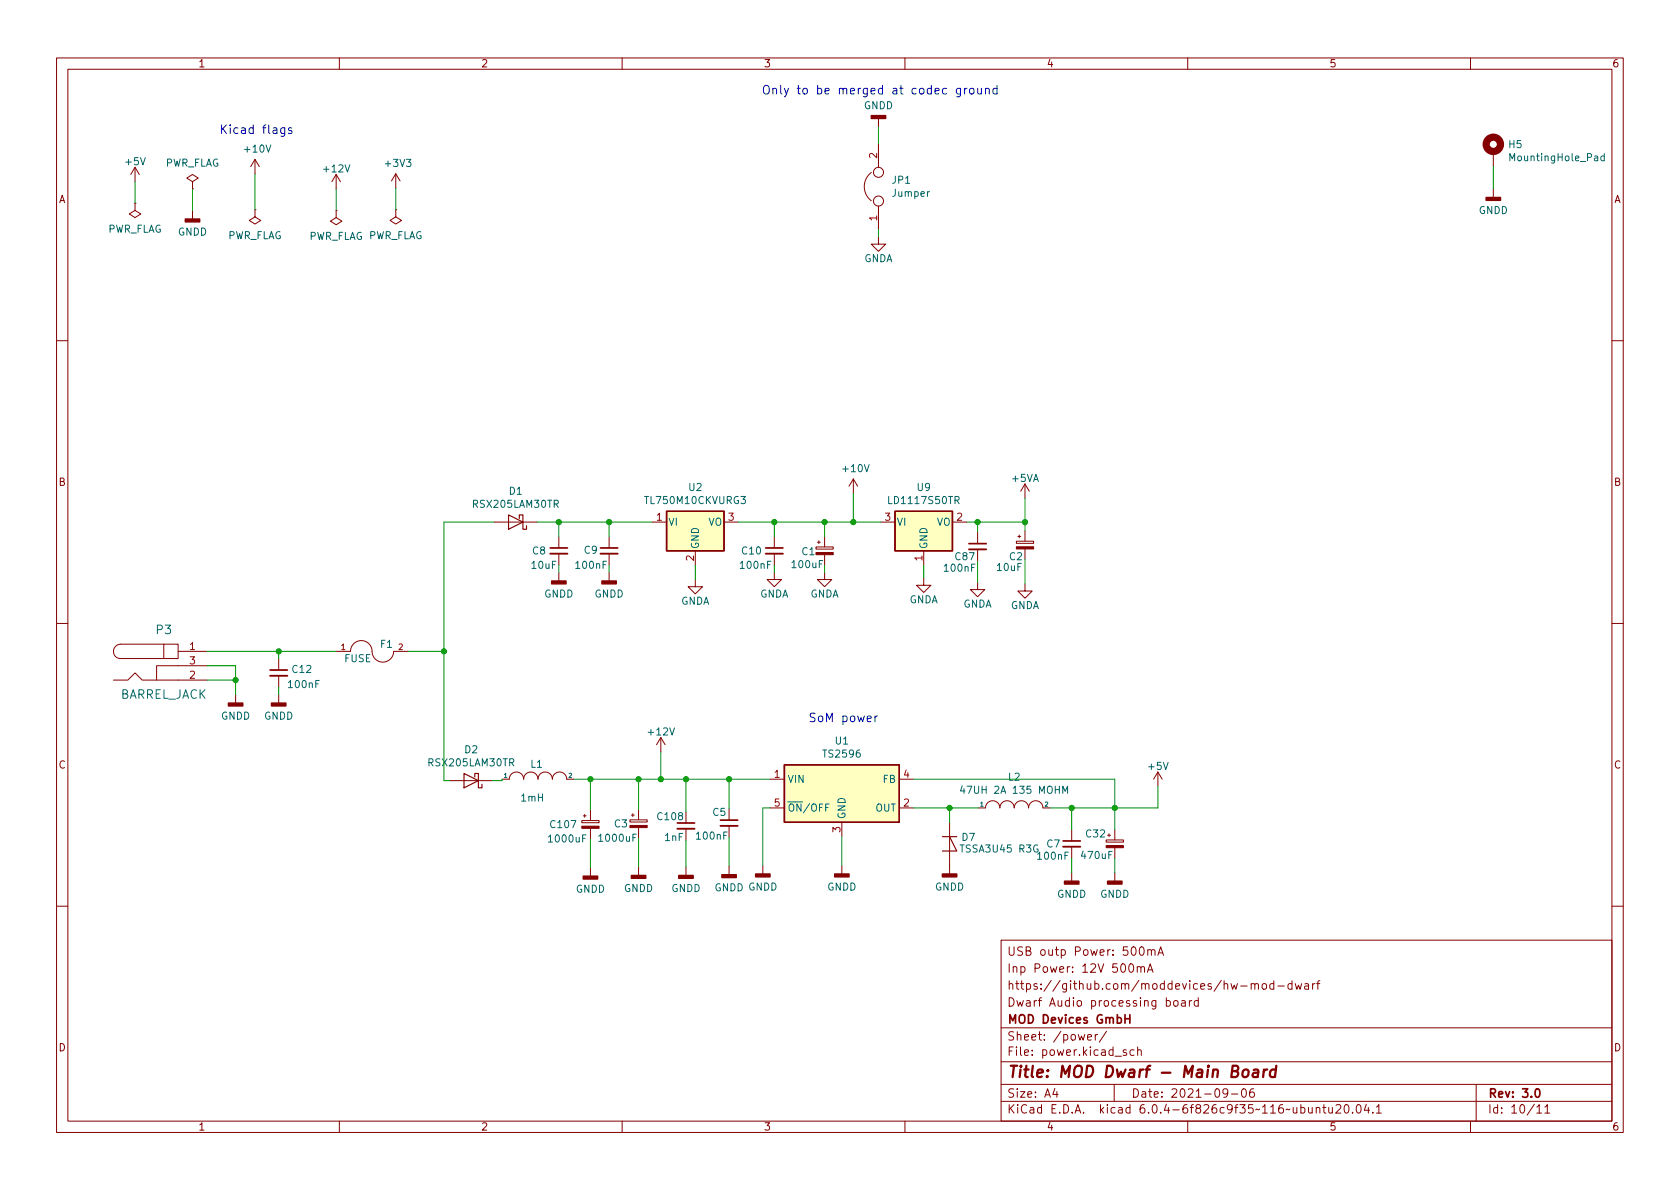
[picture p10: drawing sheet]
<svg xmlns="http://www.w3.org/2000/svg" width="297mm" height="210mm" viewBox="0 0 297 210" stroke-linecap="round" stroke-linejoin="round" font-family="sans-serif">
<g fill="none" stroke="#840000" stroke-width=".18">
<path d="M10 10.2h277v190.1h-277zM12 12.2h273v186.1h-273zM60 10.2v2M110 10.2v2M160 10.2v2M210 10.2v2M260 10.2v2M23.9 35.9v1.3l1 .6-1 .7-1-.7 1-.6M23.9 35.9h.1M23.9 29.6l-.8 1.3M23.9 29.6v2.5M23.9 29.6l.7 1.3"/>
<path d="M34 32.1l1.1-.6-1.1-.6-1 .6 1 .6v1.3M34 33.4h.1M34 37.2v1.5M45.1 37.1v1.2l1 .7-1 .6-1-.6 1-.7M45.1 37.1h.1M45.1 28.2l-.8 1.3M45.1 28.2v2.5M45.1 28.2l.7 1.3M59.4 37.2v1.3l1.1 .6-1.1 .6-1-.6 1-.6M59.4 37.2h.1M59.4 30.9l-.7 1.2M59.4 30.9v2.5"/>
<path d="M59.4 30.9l.8 1.2M70 37.1v1.2l1 .7-1 .6-1-.6 1-.7M70 37.1h.1M70 30.7l-.8 1.3M70 30.7v2.6M70 30.7l.7 1.3M154.1 30.5a3.1 3.1 0 0 0 0 5M155.3 20.9v1.6M155.3 25.4v4.2M155.3 36.4v4.2M264 26.8v2.5M264 33.4v1.5"/>
<path d="M155.3 41.9v1.3h1.3l-1.3 1.2-1.2-1.2h1.2M10 60.2h2M285 60.2h2M87.4 92.3h7.6M98.8 94.9v2M98.8 97.9v2M107.7 94.9v2M107.7 97.9v2M115.3 92.3h2.6M122.9 97.4v2.5M128 92.3h2.6M136.9 94.9v2"/>
<path d="M136.9 97.9v2M144.3 96.7h3v.4h-3zM144.5 95.9h.5M144.8 95.6v.5M145.8 94.9v1.8M145.8 98.1v1.8M150.9 84.7l-.8 1.3M150.9 84.7v2.5M150.9 84.7l.7 1.3M155.7 92.3h2.5M163.3 97.4v2.5M168.4 92.3h2.5"/>
<path d="M172.8 94.1v2M172.8 97.1v2.1M179.7 95.7h3.1v.4h-3.1zM180 94.9h.5M180.2 94.6v.5M181.2 85.6l-.7 1.3M181.2 85.6v2.5M181.2 93.8v1.9M181.2 97.1v1.8M181.2 85.6l.8 1.3M10 110.2h2M29 113.9h2.5v2.6h-2.5z"/>
<path d="M29 113.9h-7.7a1.27 1.27 0 0 0-1.2 1.3 1.27 1.27 0 0 0 1.2 1.3h7.7M31.5 115.2h5.1M36.6 117.7h-8.9v2.6M49.3 116.5v2M49.3 119.5v2M59.4 115.2h2.6a1.93 1.93 0 0 1 2.1-1.9 1.93 1.93 0 0 1 1.7 2.2 1.91 1.91 0 0 0 2.1 1.6 1.91 1.91 0 0 0 1.7-1.9h2.5M98.8 101.2v1.5M107.7 101.2v1.5M122.9 102.5v1.3h1.3l-1.3 1.2-1.2-1.2h1.2M136.9 101.2v1.3h1.3l-1.3 1.3-1.3-1.3h1.3M145.8 101.2v1.3h1.3l-1.3 1.3-1.3-1.3h1.3M163.3 102.2v1.3h1.3l-1.3 1.3-1.2-1.3h1.2"/>
<path d="M172.8 103v1.3h1.3l-1.3 1.2-1.2-1.2h1.2M181.2 103.2v1.3h1.3l-1.3 1.3-1.2-1.3h1.2M285 110.2h2M20.1 120.3h2.5l1.3-1.3 1.2 1.3h11.5M41.7 122.8v1.5M49.3 122.8v1.5M79.5 138h7.6M88.8 137.8h1.2a1.27 1.27 0 0 1 1.3-1.3 1.27 1.27 0 0 1 1.3 1.3 1.27 1.27 0 0 1 1.3-1.3 1.27 1.27 0 0 1 1.2 1.3 1.27 1.27 0 0 1 1.3-1.3 1.27 1.27 0 0 1 1.3 1.3 1.27 1.27 0 0 1 1.2-1.3 1.27 1.27 0 0 1 1.3 1.3h1.3M116.8 130.4l-.7 1.3M116.8 130.4v2.6M116.8 130.4l.8 1.3M136.1 137.8h2.6"/>
<path d="M159 137.8h2.5M204.7 136.5l-.7 1.3M204.7 136.5v2.6M204.7 136.5l.8 1.3M102.9 145.1h3v.4h-3zM103.1 144.3h.5M103.4 144v.5M104.4 143.3v1.8M104.4 146.5v1.8M104.4 153.4v1.5M111.4 145h3v.4h-3zM111.6 144.1h.5"/>
<path d="M111.9 143.9v.5M112.9 143.1v1.9M112.9 146.3v1.9M112.9 153.3v1.5M121.3 143.5v2M121.3 146.6v2M121.3 153.3v1.5M128.9 143v2M128.9 146v2.1M128.9 153.2v1.5M134.9 153v1.6M136.1 142.9h2.6"/>
<path d="M148.8 145.4v2.5M148.8 153v1.6M159 142.9h2.5M167.9 145.4v9.2M173 142.9h1.2a1.27 1.27 0 0 1 1.3-1.3 1.27 1.27 0 0 1 1.3 1.3 1.27 1.27 0 0 1 1.3-1.3 1.27 1.27 0 0 1 1.2 1.3 1.27 1.27 0 0 1 1.3-1.3 1.27 1.27 0 0 1 1.3 1.3 1.27 1.27 0 0 1 1.2-1.3 1.27 1.27 0 0 1 1.3 1.3h1.3M189.5 146.7v2M189.5 149.7v2.1M189.5 154.3v1.5M195.6 148.5h3v.4h-3zM195.8 147.7h.5M196.1 147.4v.5M197.1 146.7v1.8"/>
<path d="M197.1 149.9v1.9M197.1 154.3v1.5M10 160.2h2M177 166.3h108v32h-108zM199.7 170.6l.2-.2a.81 .81 0 0 1 .6 .7 .81 .81 0 0 1-.3 .8h-.1a.81 .81 0 0 1-.4-1.3zM201.1 171.1l.2-.2 .3 .1 .1 .9M201.1 170.9v1M201.6 167.6l.2-.2a.81 .81 0 0 1 .6 .7 .81 .81 0 0 1-.3 .8h-.2a.81 .81 0 0 1-.3-1.3zM201.7 171.1l.2-.2 .4 .1 .1 .9M202.9 171.9l.5-1.5 .5 1.5M202.9 168.1l.2-.2 .4 .1 .1 .9M202.9 167.9v1"/>
<path d="M203 171.5h.7M203.6 168.1l.2-.2 .3 .1 .1 .9M204.7 168.9l.5-1.5 .5 1.5M204.9 168.5h.7M206.2 177l.4-.1 .3 .3v.4l-.1 .3h-.6M207.6 177l.4-.1 .3 .3v.4l-.3 .3h-.4l-.1-.3v-.4zM208.9 177h.6l.1 .9M209.6 177.3l-.5 .1a.29 .29 0 0 0-.2 .2 .29 .29 0 0 0 .2 .3h.5M210.3 176.9v1M210.7 176.9l-.3 .1-.1 .2M211.9 177l-.5-.1-.3 .3v.4l.2 .3h.6M211.9 176.4v1.5"/>
<path d="M221.2 174.1l.2-.2 .4 .1 .1 .9M221.2 173.9v1M221.9 174.1l.2-.2 .3 .1 .1 .9M223.3 174l.3-.1 .3 .3v.4l-.3 .3h-.3l-.2-.3v-.4zM225.2 174l-.4-.1-.3 .3v.4l.1 .3h.6M225.2 173.4v1.5M225.9 174.4h1.2M228.4 174l-.4-.1-.3 .3v.4l.2 .3h.5M228.4 173.4v1.5M229 173.9l.3 1 .3-.7 .3 .7 .2-1M230.7 174h.6l.1 .9M231.4 174.3l-.5 .1a.29 .29 0 0 0-.3 .2 .29 .29 0 0 0 .3 .3h.5"/>
<path d="M232.1 173.9v1M232.5 173.9l-.3 .1-.1 .2M232.8 173.9h.6M233.4 173.4l-.4 .2v1.3M285 160.2h2M60 198.3v2M110 198.3v2M160 198.3v2M177 194.8h108M177 191.8h108M177 187.8h108M177 181.8h108"/>
<path d="M186.5 192.5l-.4 1h1M186.9 193v1M192.3 183.4l.7-.1-.1-.3-.4-.1-.2 .2 .1 .8h.5M193.6 182.9v1M194.1 182.9l-.3 .1-.2 .2M195.6 182.4l-1.2 1.9M197 191.8v3M199.1 185.7l-.3-.1-.2 .2v.3l.5 .1v.4h-.5M200.5 185.7l-.4-.1-.3 .3v.4l.1 .3h.6M201.1 185.8l.3-.2 .3 .1 .1 .9M201.1 185.1v1.5M210 198.3v2"/>
<path d="M217.1 193.2l-.3 .3h-.3l-.3-.3 .2-.6 .4-.1 .2 .2a.99 .99 0 0 1-.4 1.3h-.2M217.7 193.5h1.2M219.7 192.6l.2-.1a.81 .81 0 0 1 .5 .7 .81 .81 0 0 1-.3 .8h-.1a.81 .81 0 0 1-.6-.6 .81 .81 0 0 1 .3-.8zM221.6 192.5a.59 .59 0 0 0-.7 .7v.5l.2 .3h.4l.2-.1 .1-.5-.2-.2-.4-.1-.3 .3M232.7 196l.2-.2 .4 .1 .1 .9M232.7 195.8v1M233.9 195.8h.5M234.1 195.3v1.3l.3 .2M234.9 195.8l.1 1h.4l.2-.1M235.6 195.8v1M236.2 195.5l.6-.2 .2 .2 .1 .3-1 1h1M237.8 195.5l.2-.2a.81 .81 0 0 1 .6 .7 .81 .81 0 0 1-.3 .8h-.2a.81 .81 0 0 1-.3-1.3z"/>
<path d="M239.1 196.7v.1M240 195.4l.1-.1a.81 .81 0 0 1 .6 .7 .81 .81 0 0 1-.3 .8h-.1a.81 .81 0 0 1-.6-.6 .81 .81 0 0 1 .3-.8zM241.6 195.3l-.4 1h.9M241.9 195.8v1M242.7 196.7v.1M243.4 195.8l.4-.5v1.5M243.4 196.8h.8M260 198.3v2M261 191.8v6.5M271.7 195.8l.5-.5v1.5M271.7 196.8h.9M273.1 195.8l.5-.5v1.5"/>
<path d="M273.1 196.8h.9"/>
<circle cx="155.3" cy="35.6" r=".89"/>
<circle cx="155.3" cy="30.5" r=".89"/>
</g>
<path d="M97.3 96.9h3M106.2 96.9h3M135.4 96.9h3M171.3 96.1h3.1M47.8 118.5h3M119.8 145.5h3M127.4 145h3M188 148.7h3M198.9 179.4v1.5M199.8 179.4v1.5M198.9 180.1h.9M271.6 192.6l.2-.1a.82 .82 0 0 1 .6 .7 .82 .82 0 0 1-.3 .8h-.2a.81 .81 0 0 1-.6-.6 .81 .81 0 0 1 .3-.8z" fill="none" stroke="#840000" stroke-width=".3"/>
<path d="M219.8 189.3a.52 .52 0 0 1 .6-.2 .52 .52 0 0 1 .4 .4l-.1 .6a.55 .55 0 0 1-.5 .4 .55 .55 0 0 1-.5-.4zM221.7 189.2l.2-.1 .5 .1v1.3M222.5 189.6l-.7 .1a.4 .4 0 0 0-.3 .3 .4 .4 0 0 0 .2 .5l.7-.1M223.5 189.1l-.2 1.4M224.1 189.1l-.4 .1-.3 .3M225.6 189.2a.66 .66 0 0 0-1 .3l-.1 .6 .2 .3 .1 .1 .6-.1M225.7 188.5l-.3 2" fill="none" stroke="#840000" stroke-width=".4"/>
<g fill="#ffffc2" stroke="#ffffc2" stroke-width=".18">
<path d="M158.2 90.4h10.2v7h-10.2z"/>
<path d="M138.7 135.2h20.3v10.2h-20.3z"/>
<path d="M117.9 90.4h10.1v7h-10.1z"/>
</g>
<path d="M117.9 90.4h10.1v7h-10.1zM158.2 90.4h10.2v7h-10.2zM138.7 135.2h20.3v10.2h-20.3z" fill="none" stroke="#840000" stroke-width=".25"/>
<g fill="#840000" stroke="#840000" stroke-width=".25">
<path d="M154.1 20.4h2.5v.5h-2.5z"/>
<path d="M262.8 34.9h2.5v.5h-2.5z"/>
<path d="M111.6 154.8h2.6v.5h-2.6z"/>
<path d="M133.6 154.6h2.5v.5h-2.5z"/>
<path d="M147.6 154.6h2.5v.5h-2.5z"/>
<path d="M120 154.8h2.6v.5h-2.6z"/>
<path d="M32.8 38.7h2.5v.5h-2.5z"/>
<path d="M103.1 154.9h2.6v.5h-2.6z"/>
<path d="M106.4 102.7h2.6v.5h-2.6z"/>
<path d="M188.2 155.8h2.6v.5h-2.6z"/>
<path d="M97.5 102.7h2.6v.5h-2.6z"/>
<path d="M40.4 124.3h2.5v.5h-2.5z"/>
<path d="M48 124.3h2.5v.5h-2.5z"/>
<path d="M195.8 155.8h2.6v.5h-2.6z"/>
<path d="M166.6 154.6h2.6v.5h-2.6z"/>
<path d="M127.6 154.7h2.6v.5h-2.6z"/>
</g>
<circle cx="264" cy="25.5" r="1.27" fill="none" stroke="#840000" stroke-width="1.3"/>
<path d="M283.6 27.6h-.3l-.3 .2 .2 .6h.4M283.6 27.2v1.2M170.1 139l-.3 .9h.8M187.9 140.3v-1.3l.4 .9 .5-.9v1.3" fill="none" stroke="#006464" stroke-width=".18"/>
<g fill="#840000" stroke="#840000" stroke-width=".18">
<path d="M144.3 97.7h3v.4h-3z"/>
<path d="M179.7 96.7h3.1v.4h-3.1z"/>
<path d="M102.9 146.1h3v.4h-3z"/>
<path d="M111.4 146h3v.3h-3z"/>
<path d="M195.6 149.5h3v.4h-3z"/>
</g>
<path d="M89.9 91.1l2.6 1.2-2.6 1.3zM91.8 91.7v-.6h.7v2.5h.6v-.6M82 136.8l2.6 1.2-2.6 1.3zM83.9 137.4v-.6h.7v2.5h.6v-.6M166.6 147.9h2.6M167.9 147.9l1.3 2.6h-2.6" fill="none" stroke="#840000" stroke-width=".2"/>
<path d="M97.3 97.9h3M106.2 97.9h3M135.4 97.9h3M171.3 97.1h3.1M47.8 119.5h3M119.8 146.6h3M127.4 146h3M188 149.7h3" fill="none" stroke="#840000" stroke-width=".33"/>
<g fill="none" stroke="#0000c2" stroke-width=".18">
<path d="M169.8 15.6v1.2l-.3 .3h-.3M169.8 15.7l-.4-.1-.3 .3v.4l.1 .3h.6M170.5 15.6v1M171 15.6l-.3 .1-.2 .2M171.6 15.7l.3-.1 .3 .3v.4l-.3 .3h-.3l-.2-.3v-.4zM172.9 15.6v1h.4l.2-.1M173.5 15.6v1M174.2 15.8l.3-.2 .3 .1 .1 .9M174.2 15.6v1M176.3 15.7l-.5-.1-.2 .3v.4l.1 .3h.6M176.3 15.1v1.5M50.3 22.6v1.2l-.2 .3-.4-.1"/>
<path d="M50.3 22.7l-.4-.1-.3 .3v.4l.2 .2h.5M51.6 22.7l-.4-.1-.2 .2 .1 .2 .5 .2v.3h-.6M154.7 126.6v1M155.1 126.6l-.2 .1-.2 .2"/>
</g>
<g fill="none" stroke="#009600" stroke-width=".18">
<path d="M23.9 32.1v3.8M34 33.4v3.8M45.1 30.7v6.4M59.4 33.4v3.8M70 33.3v3.8M155.3 22.5v2.9M264 29.3v4.1M155.3 40.6v1.3M87.4 92.3h-8.9v45.7h1M95 92.3h20.3M98.8 92.3v2.6M98.8 99.9v1.3"/>
<path d="M107.7 92.3v2.6M107.7 99.9v1.3M122.9 99.9v2.6M130.6 92.3h25.1M136.9 92.3v2.6M136.9 99.9v1.3M145.8 92.3v2.6M145.8 99.9v1.3M150.9 87.2v5.1M163.3 99.9v2.3M170.9 92.3h10.3M172.8 92.3v1.8"/>
<path d="M172.8 99.2v3.8M181.2 88.1v5.7M181.2 98.9v4.3M36.6 117.7h5.1v5.1M36.6 115.2h22.8M49.3 115.2v1.3M72.1 115.2h6.4M36.6 120.3h5.1M49.3 121.5v1.3M88.8 137.8v.2h-1.7M101.5 137.8h34.6M104.4 137.8v5.5"/>
<path d="M112.9 137.8v5.3M116.8 133v4.8M121.3 137.8v5.7M128.9 137.8v5.2M161.5 137.8h35.6v8.9M204.7 139.1v3.8h-19M104.4 148.3v5.1M112.9 148.2v5.1M121.3 148.6v4.7M128.9 148.1v5.1M136.1 142.9h-1.2v10.1M148.8 147.9v5.1"/>
<path d="M161.5 142.9h11.5M167.9 142.9v2.5M189.5 142.9v3.8M189.5 151.8v2.5M197.1 151.8v2.5"/>
</g>
<g fill="#009600" stroke="#009600" stroke-width=".18">
<circle cx="197.1" cy="142.9" r=".46"/>
<circle cx="189.5" cy="142.9" r=".46"/>
<circle cx="167.9" cy="142.9" r=".46"/>
<circle cx="107.7" cy="92.3" r=".46"/>
<circle cx="78.5" cy="115.2" r=".46"/>
<circle cx="41.7" cy="120.3" r=".46"/>
<circle cx="49.3" cy="115.2" r=".46"/>
<circle cx="98.8" cy="92.3" r=".46"/>
<circle cx="121.3" cy="137.8" r=".46"/>
<circle cx="104.4" cy="137.8" r=".46"/>
<circle cx="172.8" cy="92.3" r=".46"/>
<circle cx="145.8" cy="92.3" r=".46"/>
<circle cx="150.9" cy="92.3" r=".46"/>
<circle cx="181.2" cy="92.3" r=".46"/>
<circle cx="116.8" cy="137.8" r=".46"/>
<circle cx="128.9" cy="137.8" r=".46"/>
<circle cx="112.9" cy="137.8" r=".46"/>
<circle cx="136.9" cy="92.3" r=".46"/>
</g>
<text font-size="2.8" fill="#840000" x="178" y="190.6">Title: MOD Dwarf - Main Board</text>
<g font-size="2.1" fill="#0000c2">
<text x="134.6" y="16.7">Only to be merged at codec ground</text>
<text x="38.7" y="23.7">Kicad flags</text>
<text x="142.9" y="127.7">SoM power</text>
</g>
<g font-size="2.1" fill="#006464">
<text x="27.7" y="112.1">P3</text>
<text x="21.1" y="123.6">BARREL_JACK</text>
</g>
<g font-size="2.1" fill="#840000">
<text x="178" y="172">Inp Power: 12V 500mA</text>
<text x="178" y="169">USB outp Power: 500mA</text>
<text x="178" y="178">Dwarf Audio processing board</text>
<text x="178" y="175">https://github.com/moddevices/hw-mod-dwarf</text>
<text x="178" y="184">Sheet: /power/</text>
<text x="178" y="181">MOD Devices GmbH</text>
<text x="178" y="186.7">File: power.kicad_sch</text>
<text x="178" y="196.9">KiCad E.D.A. kicad 6.0.4-6f826c9f35~116~ubuntu20.04.1</text>
<text x="178" y="194.1">Size: A4</text>
<text x="200" y="194.1">Date: 2021-09-06</text>
<text x="263" y="194.1">Rev: 3.0</text>
<text x="263" y="196.9">Id: 10/11</text>
</g>
<g font-size="1.8" fill="#840000">
<text x="35" y="11.9">1</text>
<text x="85" y="11.9">2</text>
<text x="135" y="11.9">3</text>
<text x="185" y="11.9">4</text>
<text x="235" y="11.9">5</text>
<text x="285" y="11.9">6</text>
<text x="10.3" y="35.9">A</text>
<text x="285.3" y="35.9">A</text>
<text x="10.3" y="85.9">B</text>
<text x="285.3" y="85.9">B</text>
<text x="10.3" y="135.9">C</text>
<text x="285.3" y="135.9">C</text>
<text x="10.3" y="185.9">D</text>
<text x="285.3" y="185.9">D</text>
<text x="35" y="199.9">1</text>
<text x="85" y="199.9">2</text>
<text x="135" y="199.9">3</text>
<text x="185" y="199.9">4</text>
<text x="235" y="199.9">5</text>
<text x="285" y="199.9">6</text>
</g>
<g font-size="1.8" fill="#006464">
<text x="152.7" y="19.3">GNDD</text>
<text x="22.3" y="29.2">+5V</text>
<text x="29.1" y="29.5">PWR_FLAG</text>
<text x="43.4" y="27">+10V</text>
<text x="68.3" y="29.5">+3V3</text>
<text x="266.8" y="26.2">H5</text>
<text x="267.3" y="28.5">MountingHole_Pad</text>
<text x="57.3" y="30.5">+12V</text>
<text x="157.8" y="32.5">JP1</text>
<text x="157.9" y="34.8">Jumper</text>
<text x="18.9" y="41.1">PWR_FLAG</text>
<text x="31.4" y="41.7">GNDD</text>
<text x="261.4" y="37.8">GNDD</text>
<text x="40.1" y="42.3">PWR_FLAG</text>
<text x="54.5" y="42.4">PWR_FLAG PWR_FLAG</text>
<text x="152.7" y="46.3">GNDA</text>
<text x="149.2" y="83.5">+10V</text>
<text x="83.8" y="89.8">RSX205LAM30TR</text>
<text x="90.1" y="87.5">D1</text>
<text x="114.3" y="89.1">TL750M10CKVURG3</text>
<text x="121.8" y="86.8">U2</text>
<text x="157.4" y="89.1">LD1117S50TR</text>
<text x="162.2" y="86.8">U9</text>
<text x="179" y="85.2">+5VA</text>
<text x="118.1" y="93">VI</text>
<text x="125.2" y="93">VO</text>
<text x="158.5" y="93">VI</text>
<text x="165.6" y="93">VO</text>
<text x="94.1" y="100.6">10uF</text>
<text x="94.2" y="98">C8</text>
<text x="101.9" y="100.6">100nF</text>
<text x="103.3" y="97.9">C9</text>
<text x="123.6" y="97.1" transform="rotate(-90 123.6 97.1)">GND</text>
<text x="131" y="100.6">100nF</text>
<text x="131.2" y="98">C10</text>
<text x="140.2" y="100.5">100uF</text>
<text x="141.8" y="98.2">C1</text>
<text x="164" y="97.1" transform="rotate(-90 164 97.1)">GND</text>
<text x="167.1" y="101.1">100nF</text>
<text x="169" y="99.1">C87</text>
<text x="176.4" y="101">10uF</text>
<text x="178.5" y="99.1">C2</text>
<text x="96.2" y="105.7">GNDD</text>
<text x="105.1" y="105.7">GNDD</text>
<text x="120.3" y="106.9">GNDA</text>
<text x="134.3" y="105.7">GNDA</text>
<text x="143.2" y="105.7">GNDA</text>
<text x="160.7" y="106.7">GNDA</text>
<text x="170.2" y="107.4">GNDA</text>
<text x="178.6" y="107.7">GNDA</text>
<text x="51.7" y="119">C12</text>
<text x="60.9" y="117.1">FUSE</text>
<text x="67.3" y="114.5">F1</text>
<text x="51.1" y="121.7">100nF</text>
<text x="39.1" y="127.2">GNDD</text>
<text x="46.7" y="127.2">GNDD</text>
<text x="114.8" y="130">+12V</text>
<text x="147.7" y="131.6">U1</text>
<text x="75.9" y="135.5">RSX205LAM30TR</text>
<text x="82.2" y="133.2">D2</text>
<text x="93.8" y="135.8">L1</text>
<text x="145.7" y="134">TS2596</text>
<text x="203.1" y="136.1">+5V</text>
<text x="92.2" y="141.7">1mH</text>
<text x="139.2" y="138.4">VIN</text>
<text x="139.2" y="143.5">~{ON}/OFF</text>
<text x="154.8" y="143.5">OUT</text>
<text x="156.1" y="138.4">FB</text>
<text x="170.9" y="140.4">47UH 2A 135 MOHM</text>
<text x="178.3" y="138">L2</text>
<text x="97.2" y="149">1000uF</text>
<text x="97.4" y="146.4">C107</text>
<text x="106.1" y="148.8">1000uF</text>
<text x="108.6" y="146.3">C3</text>
<text x="116.4" y="145">C108</text>
<text x="117.6" y="148.7">1nF</text>
<text x="123.3" y="148.5">100nF</text>
<text x="126" y="144.3">C5</text>
<text x="149.5" y="144.9" transform="rotate(-90 149.5 144.9)">GND</text>
<text x="170.1" y="148.7">D7</text>
<text x="185.1" y="149.9">C7</text>
<text x="192.1" y="148.1">C32</text>
<text x="170.2" y="150.7">TSSA3U45 R3G</text>
<text x="183.6" y="152">100nF</text>
<text x="191.3" y="151.9">470uF</text>
<text x="101.8" y="157.9">GNDD</text>
<text x="110.3" y="157.7">GNDD</text>
<text x="118.7" y="157.7">GNDD</text>
<text x="126.3" y="157.6">GNDD GNDD</text>
<text x="146.2" y="157.5">GNDD</text>
<text x="165.3" y="157.5">GNDD</text>
<text x="186.9" y="158.7">GNDD</text>
<text x="194.5" y="158.7">GNDD</text>
</g>
<g font-size="1.8" fill="#a90000">
<text x="155.1" y="28" transform="rotate(-90 155.1 28)">2</text>
<text x="155.1" y="39" transform="rotate(-90 155.1 39)">1</text>
<text x="116.1" y="92.1">1</text>
<text x="128.8" y="92.1">3</text>
<text x="156.5" y="92.1">3</text>
<text x="169.2" y="92.1">2</text>
<text x="122.7" y="99.2" transform="rotate(-90 122.7 99.2)">2</text>
<text x="163.1" y="99.2" transform="rotate(-90 163.1 99.2)">1</text>
<text x="33.5" y="114.9">1</text>
<text x="33.5" y="117.5">3</text>
<text x="33.5" y="120">2</text>
<text x="136.9" y="137.5">1</text>
<text x="159.8" y="137.5">4</text>
<text x="136.9" y="142.6">5</text>
<text x="159.8" y="142.6">2</text>
<text x="148.6" y="147.2" transform="rotate(-90 148.6 147.2)">3</text>
</g>
<g font-size="1.4" fill="#a90000">
<text x="60.3" y="114.9">1</text>
<text x="70.5" y="114.9">2</text>
</g>
<g font-size="1.1" fill="#006464">
<text x="89.1" y="137.5">1</text>
<text x="100.5" y="137.5">2</text>
<text x="173.3" y="142.6">1</text>
<text x="184.7" y="142.6">2</text>
</g>
</svg>
